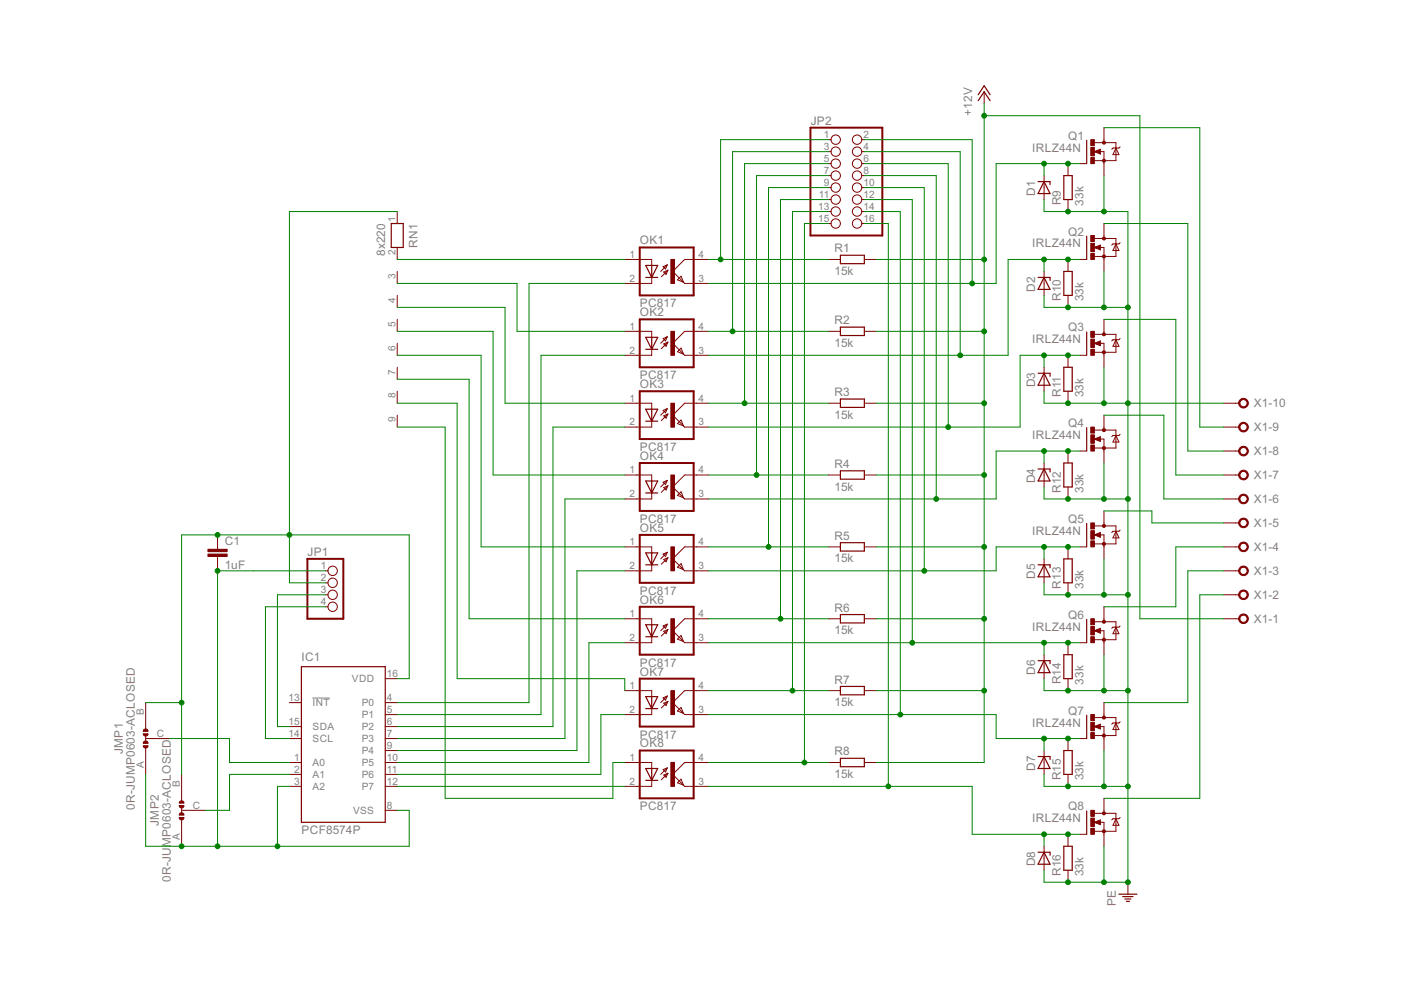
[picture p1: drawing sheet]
<svg xmlns="http://www.w3.org/2000/svg" width="297mm" height="210mm" viewBox="0 0 297 210" stroke-linecap="round" stroke-linejoin="round" font-family="sans-serif">
<path d="M66.2 148h3.7" fill="none" stroke="#808080" stroke-width=".21"/>
<g fill="none" stroke="#800000" stroke-width=".25">
<path d="M207.4 21.4l1.3-1.9 1.2 1.9M207.4 20.1l1.3-1.9 1.2 1.9M220.1 38.5h2.5v.6M221.4 38.5l1.2 2.5h-2.5zM225.6 37.2h1.7v5.1h-1.7zM230.4 29.7v5M83 47.4h2.5v5.1h-2.5zM136.9 56.3h2.5l-1.2 2.5zM136.9 58.8h2.5M138.2 56.3v2.5M178.2 54.1h5.1v1.8h-5.1zM220.1 58.8h2.5v.7"/>
<path d="M221.4 58.8l1.2 2.6h-2.5zM225.6 57.6h1.7v5h-1.7zM230.4 50.1v4.9M136.9 71.5h2.5l-1.2 2.6zM136.9 74.1h2.5M138.2 71.5v2.6M178.2 69.4h5.1v1.7h-5.1zM220.1 79.1h2.5v.7M221.4 79.1l1.2 2.6h-2.5zM225.6 77.9h1.7v5.1h-1.7zM230.4 70.4v4.9M136.9 86.8h2.5l-1.2 2.5z"/>
<path d="M136.9 89.3h2.5M138.2 86.8v2.5M178.2 84.6h5.1v1.8h-5.1zM178.2 99.8h5.1v1.8h-5.1zM220.1 99.4h2.5v.7M221.4 99.4l1.2 2.6h-2.5zM225.6 98.2h1.7v5.1h-1.7zM230.4 90.7v4.9M136.9 102h2.5l-1.2 2.5zM136.9 104.5h2.5M136.9 117.2h2.5l-1.2 2.6zM136.9 119.8h2.5"/>
<path d="M138.2 102v2.5M138.2 117.2v2.6M178.2 115.1h5.1v1.7h-5.1zM220.1 119.8h2.5v.6M221.4 119.8l1.2 2.5h-2.5zM225.6 118.5h1.7v5.1h-1.7zM230.4 111v5M136.9 132.5h2.5l-1.2 2.5zM136.9 135h2.5M138.2 132.5v2.5M178.2 130.3h5.1v1.8h-5.1zM225.6 138.8h1.7v5.1h-1.7z"/>
<path d="M230.4 131.3v5M63.9 141.4h17.8v32.9h-17.8zM136.9 147.7h2.5l-1.2 2.5zM136.9 150.2h2.5M138.2 147.7v2.5M178.2 145.5h5.1v1.8h-5.1zM220.1 140.1h2.5v.6M221.4 140.1l1.2 2.5h-2.5zM225.6 159.1h1.7v5.1h-1.7zM230.4 151.6v5M136.9 162.9h2.5l-1.2 2.6zM136.9 165.5h2.5"/>
<path d="M138.2 162.9v2.6M178.2 160.8h5.1v1.8h-5.1zM220.1 160.4h2.5v.6M221.4 160.4l1.2 2.5h-2.5zM225.6 179.4h1.7v5.1h-1.7zM230.4 171.9v5M220.1 180.7h2.5v.6M221.4 180.7l1.2 2.5h-2.5zM237.2 189.6h3.8M238 190.1h2.2M238.5 190.6h1.3M238.8 191.1h.7"/>
</g>
<g fill="none" stroke="#800000" stroke-width=".21">
<path d="M208.7 19.5v2.5M175.6 34.7h.6M175.6 32.2h.6M175.6 29.6h.6M175.6 37.2h.6M175.6 39.8h.6M182.7 34.7h.6M182.7 32.2h.6M182.7 29.6h.6M182.7 37.2h.6M182.7 39.8h.6M221.4 37.2v5.1"/>
<path d="M226.4 34.7v2.5M229 34.7h1.4M232 32.2l1.3-.6v1.1zM232.1 30.2h4.5v3.9h-4.6M233.2 32.2h.9v5M234.1 27.1v3.1M236.6 31.4l.6 1.4h-1.2zM237.5 31.1l-.3 .3h-1.2l-.3 .2M84.2 44.9v2.5M84.2 52.5v2.5M84.2 57.6v2.5M132.5 55h5.7v1.3"/>
<path d="M138.2 58.8v1.3h-5.7M140.6 56.5l.9-.3-.4 .8zM140.7 57.7l.9-.4-.4 .9zM141.5 56.2l-1.4 1.4M141.6 57.3l-1.4 1.4M144.4 58.6l.5 1.2-1.3-.5zM150.2 55h-5l-2.6 2.6 2.6 2.5h5M175.6 55h2.6M175.6 42.3h.6M175.6 44.9h.6M175.6 47.4h.6M182.7 42.3h.6"/>
<path d="M182.7 44.9h.6M182.7 47.4h.6M183.3 55h2.5M221.4 57.6v5M226.4 42.3v2.6M226.4 55v2.6M229 55h1.4M232 52.5l1.3-.5v1zM232.1 50.6h4.5v3.8h-4.6M233.2 52.5h.9v5.1M234.1 47.4v3.2M236.6 51.7l.6 1.4h-1.2z"/>
<path d="M237.5 51.5l-.3 .2h-1.2l-.3 .3M84.2 62.6v2.6M84.2 67.7v2.6M84.2 72.8v2.5M84.2 77.9v2.5M132.5 70.3h5.7v1.2M138.2 74.1v1.2h-5.7M140.6 71.8l.9-.4-.4 .9zM140.7 72.9l.9-.4-.4 .9zM141.5 71.4l-1.4 1.4M141.6 72.5l-1.4 1.4M144.4 73.8l.5 1.3-1.3-.5z"/>
<path d="M150.2 70.3h-5l-2.6 2.5 2.6 2.5h5M175.6 70.3h2.6M183.3 70.3h2.5M221.4 77.9v5.1M226.4 62.6v2.6M226.4 75.3v2.6M229 75.3h1.4M232 72.8l1.3-.5v1zM232.1 70.9h4.5v3.8h-4.6M233.2 72.8h.9v5.1M234.1 67.7v3.2M236.6 72l.6 1.4h-1.2z"/>
<path d="M237.5 71.8l-.3 .2h-1.2l-.3 .3M84.2 83v2.5M84.2 88v2.6M132.5 85.5h5.7v1.3M138.2 89.3v1.3h-5.7M140.6 87l.9-.4-.4 .9zM140.7 88.2l.9-.4-.4 .9zM141.5 86.6l-1.4 1.4M141.6 87.8l-1.4 1.4M143.6 89.8l.8-.8 .5 1.3zM144.9 90.3l.3 .3h5M150.2 85.5h-5l-2.6 2.5 2.3 2.3"/>
<path d="M175.6 85.5h2.6M183.3 85.5h2.5M221.4 98.2v5.1M226.4 83v2.5M226.4 95.6v2.6M229 95.6h1.4M232 93.1l1.3-.5v1zM232.1 91.2h4.5v3.8h-4.6M233.2 93.1h.9v5.1M234.1 88v3.2M236.6 92.3l.6 1.4h-1.2zM237.5 92.1l-.3 .2h-1.2l-.3 .3"/>
<path d="M259.5 85.5h3.3M259.5 90.6h3.3M259.5 95.6h3.3M46.1 113.4v3.1M46.1 118v3M132.5 100.7h5.7v1.3M132.5 116h5.7v1.2M138.2 104.5v1.3h-5.7M138.2 119.8v1.2h-5.7M140.6 102.2l.9-.3-.4 .8zM140.6 117.5l.9-.4-.4 .9zM140.7 103.4l.9-.4-.4 .9z"/>
<path d="M140.7 118.6l.9-.4-.4 .9zM141.5 101.9l-1.4 1.4M141.5 117.1l-1.4 1.4M141.6 103l-1.4 1.4M141.6 118.2l-1.4 1.4M144.4 104.3l.5 1.2-1.3-.5zM144.4 119.5l.5 1.3-1.3-.5zM150.2 100.7h-5l-2.6 2.6 2.6 2.5h5M150.2 116h-5l-2.6 2.5 2.6 2.5h5M175.6 100.7h2.6M175.6 116h2.6M183.3 100.7h2.5"/>
<path d="M183.3 116h2.5M221.4 118.5v5.1M226.4 103.3v2.5M226.4 116v2.5M229 116h1.4M232 113.4l1.3-.5v1zM232.1 111.5h4.5v3.8h-4.6M233.2 113.4h.9v5.1M234.1 108.3v3.2M236.6 112.6l.6 1.4h-1.2zM237.5 112.4l-.3 .2h-1.2l-.3 .3M259.5 100.7h3.3"/>
<path d="M259.5 105.8h3.3M259.5 116h3.3M259.5 110.9h3.3M69 121h.5M69 126.1h.5M69 123.6h.5M69 128.7h.5M132.5 131.2h5.7v1.3M138.2 135v1.3h-5.7M140.6 132.7l.9-.4-.4 .9zM140.7 133.9l.9-.4-.4 .9zM141.5 132.3l-1.4 1.4"/>
<path d="M141.6 133.5l-1.4 1.4M144.4 134.7l.5 1.3-1.3-.5zM150.2 131.2h-5l-2.6 2.5 2.6 2.6h5M175.6 131.2h2.6M183.3 131.2h2.5M221.4 138.8v5.1M226.4 123.6v2.5M226.4 136.3v2.5M229 136.3h1.4M232 133.7l1.3-.5v1zM232.1 131.8h4.5v3.8h-4.6M233.2 133.7h.9v5.1"/>
<path d="M234.1 128.7v3.1M236.6 133l.6 1.4h-1.2zM237.5 132.7l-.3 .3h-1.2l-.3 .2M259.5 121h3.3M259.5 131.2h3.3M259.5 126.1h3.3M30.9 156.6h5.1M30.9 149v5.8M30.9 156.1v1M30.9 158.4v5.8M61.4 156.6h2.5M61.4 154.1h2.5"/>
<path d="M61.4 149h2.5M81.7 156.6h2.5M81.7 154.1h2.5M81.7 149h2.5M81.7 143.9h2.5M81.7 151.5h2.5M81.7 159.1h2.5M132.5 146.4h5.7v1.3M138.2 150.2v1.3h-5.7M140.6 148l.9-.4-.4 .9zM140.7 149.1l.9-.4-.4 .9zM141.5 147.6l-1.4 1.4"/>
<path d="M141.6 148.7l-1.4 1.4M144.4 150l.5 1.3-1.3-.6zM150.2 146.4h-5l-2.6 2.6 2.6 2.5h5M175.6 146.4h2.6M183.3 146.4h2.5M221.4 159.1v5.1M226.4 143.9v2.5M226.4 156.6v2.5M229 156.6h1.4M232 154.1l1.3-.6v1.1zM232.1 152.1h4.5v3.9h-4.6M233.2 154.1h.9v5"/>
<path d="M234.1 149v3.1M236.6 153.3l.6 1.4h-1.2zM237.5 153l-.3 .3h-1.2l-.3 .2M38.5 171.8h5.1M38.5 164.2v5.8M38.5 171.3v1M38.5 173.6v5.8M61.4 161.7h2.5M61.4 164.2h2.5M61.4 166.7h2.5M81.7 161.7h2.5M81.7 164.2h2.5"/>
<path d="M81.7 166.7h2.5M81.7 171.8h2.5M132.5 161.7h5.7v1.2M138.2 165.5v1.2h-5.7M140.6 163.2l.9-.4-.4 .9zM140.7 164.3l.9-.4-.4 .9zM141.5 162.8l-1.4 1.4M141.6 163.9l-1.4 1.4M144.4 165.2l.5 1.3-1.3-.5zM150.2 161.7h-5l-2.6 2.5 2.6 2.5h5M175.6 161.7h2.6M183.3 161.7h2.5"/>
<path d="M221.4 179.4v5.1M226.4 164.2v2.5M226.4 176.9v2.5M229 176.9h1.4M232 174.3l1.3-.5v1.1zM232.1 172.4h4.5v3.9h-4.6M233.2 174.3h.9v5.1M234.1 169.3v3.1M236.6 173.6l.6 1.4h-1.2zM237.5 173.3l-.3 .3h-1.2l-.3 .2M226.4 184.5v2.5M239.1 187v2.6"/>
<circle cx="177.2" cy="34.7" r=".99"/>
<circle cx="177.2" cy="32.2" r=".99"/>
<circle cx="177.2" cy="37.2" r=".99"/>
<circle cx="177.2" cy="39.8" r=".99"/>
<circle cx="177.2" cy="29.6" r=".99"/>
<circle cx="181.7" cy="32.2" r=".99"/>
<circle cx="181.7" cy="34.7" r=".99"/>
<circle cx="181.7" cy="29.6" r=".99"/>
<circle cx="181.7" cy="37.2" r=".99"/>
<circle cx="181.7" cy="39.8" r=".99"/>
<circle cx="177.2" cy="42.3" r=".99"/>
<circle cx="177.2" cy="47.4" r=".99"/>
<circle cx="177.2" cy="44.9" r=".99"/>
<circle cx="181.7" cy="42.3" r=".99"/>
<circle cx="181.7" cy="47.4" r=".99"/>
<circle cx="181.7" cy="44.9" r=".99"/>
<circle cx="70.5" cy="121" r=".99"/>
<circle cx="70.5" cy="123.6" r=".99"/>
<circle cx="70.5" cy="126.1" r=".99"/>
<circle cx="70.5" cy="128.7" r=".99"/>
</g>
<path d="M171.8 27.1h15.3v22.8h-15.3zM135.6 52.5h11.5v10.1h-11.5zM135.6 67.7h11.5v10.2h-11.5zM135.6 83h11.5v10.1h-11.5zM135.6 98.2h11.5v10.1h-11.5zM65.2 118.5h7.6v12.7h-7.6zM135.6 113.4h11.5v10.2h-11.5zM135.6 128.7h11.5v10.1h-11.5zM135.6 143.9h11.5v10.2h-11.5zM135.6 159.1h11.5v10.2h-11.5z" fill="none" stroke="#800000" stroke-width=".42"/>
<g fill="#800000" stroke="#800000" stroke-width=".21">
<path d="M142.2 55h.8v5.1h-.8z"/>
<path d="M142.2 70.3h.8v5h-.8z"/>
<path d="M142.2 85.5h.8v5.1h-.8z"/>
<path d="M142.2 100.7h.8v5.1h-.8z"/>
<path d="M142.2 116h.8v5h-.8z"/>
<path d="M142.2 131.2h.8v5.1h-.8z"/>
<path d="M142.2 146.4h.8v5.1h-.8z"/>
<path d="M142.2 161.6h.8v5.1h-.8z"/>
<path d="M231.3 33.4h.7v1.3h-.7z"/>
<path d="M231.3 29.6h.7v1.3h-.7z"/>
<path d="M231.3 31.3h.7v1.7h-.7z"/>
<path d="M231.3 53.7h.7v1.3h-.7z"/>
<path d="M231.3 49.9h.7v1.3h-.7z"/>
<path d="M231.3 51.6h.7v1.8h-.7z"/>
<path d="M231.3 74.1h.7v1.2h-.7z"/>
<path d="M231.3 70.3h.7v1.2h-.7z"/>
<path d="M231.3 71.9h.7v1.8h-.7z"/>
<path d="M231.3 94.4h.7v1.2h-.7z"/>
<path d="M231.3 90.6h.7v1.2h-.7z"/>
<path d="M231.3 92.2h.7v1.8h-.7z"/>
<path d="M231.3 114.7h.7v1.3h-.7z"/>
<path d="M231.3 110.9h.7v1.2h-.7z"/>
<path d="M231.3 112.5h.7v1.8h-.7z"/>
<path d="M231.3 135h.7v1.3h-.7z"/>
<path d="M231.3 131.2h.7v1.3h-.7z"/>
<path d="M231.3 132.8h.7v1.8h-.7z"/>
<path d="M231.3 155.3h.7v1.3h-.7z"/>
<path d="M231.3 151.5h.7v1.3h-.7z"/>
<path d="M231.3 153.2h.7v1.7h-.7z"/>
<path d="M231.3 175.6h.7v1.3h-.7z"/>
<path d="M231.3 171.8h.7v1.3h-.7z"/>
<path d="M231.3 173.5h.7v1.7h-.7z"/>
<path d="M44.1 117.5h4.1v.5h-4.1z"/>
<path d="M44.1 116.5h4.1v.5h-4.1z"/>
</g>
<g fill="#800000" stroke="#800000" stroke-width=".21">
<path d="M263 130.4a1.03 1.03 0 0 1 1.6 .3 1.03 1.03 0 0 1-.7 1.5 1.03 1.03 0 0 1-1.3-1h.3a.78 .78 0 0 1 1-.7 .78 .78 0 0 1 .3 1.2 .78 .78 0 0 1-1.3-.3v-.2h-.3z" fill-rule="evenodd"/>
<path d="M263 125.3a1.03 1.03 0 0 1 1.6 .4 1.03 1.03 0 0 1-.7 1.4 1.03 1.03 0 0 1-1.3-1h.3a.78 .78 0 0 1 1-.7 .78 .78 0 0 1 .3 1.3 .78 .78 0 0 1-1.3-.4v-.2h-.3z" fill-rule="evenodd"/>
<path d="M263 120.2a1.03 1.03 0 0 1 1.6 .4 1.03 1.03 0 0 1-.7 1.4 1.03 1.03 0 0 1-1.3-1h.3a.78 .78 0 0 1 1-.7 .78 .78 0 0 1 .3 1.3 .78 .78 0 0 1-1.3-.3v-.3h-.3z" fill-rule="evenodd"/>
<path d="M263 115.1a1.03 1.03 0 0 1 1.6 .4 1.03 1.03 0 0 1-.7 1.4 1.03 1.03 0 0 1-1.3-.9h.3a.78 .78 0 0 1 1-.8 .78 .78 0 0 1 .3 1.3 .78 .78 0 0 1-1.3-.3v-.2h-.3z" fill-rule="evenodd"/>
<path d="M263 110.1a1.03 1.03 0 0 1 1.6 .3 1.03 1.03 0 0 1-.7 1.5 1.03 1.03 0 0 1-1.3-1h.3a.78 .78 0 0 1 1-.8 .78 .78 0 0 1 .3 1.3 .78 .78 0 0 1-1.3-.3v-.2h-.3z" fill-rule="evenodd"/>
<path d="M263 105a1.03 1.03 0 0 1 1.6 .3 1.03 1.03 0 0 1-.7 1.5 1.03 1.03 0 0 1-1.3-1h.3a.78 .78 0 0 1 1-.7 .78 .78 0 0 1 .3 1.2 .78 .78 0 0 1-1.3-.3v-.2h-.3z" fill-rule="evenodd"/>
<path d="M263 99.9a1.02 1.02 0 0 1 1.6 .4 1.02 1.02 0 0 1-.7 1.4 1.02 1.02 0 0 1-1.3-1h.3a.78 .78 0 0 1 1-.7 .78 .78 0 0 1 .3 1.3 .78 .78 0 0 1-1.3-.4v-.2h-.3z" fill-rule="evenodd"/>
<path d="M263 94.8a1.02 1.02 0 0 1 1.6 .4 1.02 1.02 0 0 1-.7 1.4 1.02 1.02 0 0 1-1.3-1h.3a.78 .78 0 0 1 1-.7 .78 .78 0 0 1 .3 1.3 .78 .78 0 0 1-1.3-.3v-.3h-.3z" fill-rule="evenodd"/>
<path d="M263 89.8a1.02 1.02 0 0 1 1.6 .3 1.02 1.02 0 0 1-.7 1.5 1.02 1.02 0 0 1-1.3-1h.3a.78 .78 0 0 1 1-.8 .78 .78 0 0 1 .3 1.3 .78 .78 0 0 1-1.3-.3v-.2h-.3z" fill-rule="evenodd"/>
<path d="M263 84.7a1.03 1.03 0 0 1 1.6 .3 1.03 1.03 0 0 1-.7 1.5 1.03 1.03 0 0 1-1.3-1h.3a.78 .78 0 0 1 1-.8 .78 .78 0 0 1 .3 1.3 .78 .78 0 0 1-1.3-.3v-.2h-.3z" fill-rule="evenodd"/>
<path d="M233.8 91h.5v.4h-.5z" fill-rule="evenodd"/>
<path d="M30.5 154.7l.6-.1 .3 .5h-1z" fill-rule="evenodd"/>
<path d="M30.5 157.2l.6-.1 .3 .5h-1z" fill-rule="evenodd"/>
<path d="M30.4 155.6h1a.51 .51 0 0 1-.5 .5 .51 .51 0 0 1-.5-.5z" fill-rule="evenodd"/>
<path d="M30.4 158.1h1a.51 .51 0 0 1-.5 .5 .51 .51 0 0 1-.5-.5z" fill-rule="evenodd"/>
<path d="M38.2 169.9l.5-.1 .3 .5h-1z" fill-rule="evenodd"/>
<path d="M38.2 172.4l.5-.1 .3 .5h-1z" fill-rule="evenodd"/>
<path d="M38 170.8h1a.51 .51 0 0 1-.5 .5 .51 .51 0 0 1-.5-.5z" fill-rule="evenodd"/>
<path d="M38 173.3h1a.51 .51 0 0 1-.5 .6 .51 .51 0 0 1-.5-.6z" fill-rule="evenodd"/>
<circle cx="234.1" cy="34.1" r=".33"/>
<circle cx="234.1" cy="30.3" r=".33"/>
<circle cx="234.1" cy="54.4" r=".33"/>
<circle cx="234.1" cy="50.6" r=".33"/>
<circle cx="234.1" cy="74.7" r=".33"/>
<circle cx="234.1" cy="70.9" r=".33"/>
<circle cx="234.1" cy="95" r=".33"/>
<circle cx="234.1" cy="115.3" r=".33"/>
<circle cx="234.1" cy="111.5" r=".33"/>
<circle cx="234.1" cy="135.6" r=".33"/>
<circle cx="234.1" cy="131.8" r=".33"/>
<circle cx="234.1" cy="156" r=".33"/>
<circle cx="234.1" cy="152.1" r=".33"/>
<circle cx="234.1" cy="176.3" r=".33"/>
<circle cx="234.1" cy="172.5" r=".33"/>
</g>
<path d="M233.2 31.9l-.9 .3 .9 .2v-.2h-.3M233.2 52.2l-.9 .3 .9 .2v-.2h-.3M233.2 72.5l-.9 .3 .9 .2v-.2h-.3M233.2 92.8l-.9 .3 .9 .2v-.2h-.3M233.2 113.2l-.9 .2 .9 .3v-.3h-.3M233.2 133.5l-.9 .2 .9 .3v-.3h-.3M233.2 153.8l-.9 .3 .9 .2v-.2h-.3M233.2 174.1l-.9 .2 .9 .3v-.3h-.3" fill="none" stroke="#800000" stroke-width=".32"/>
<g fill="none" stroke="#008000" stroke-width=".21">
<path d="M175.6 29.6h-22.8v25.4M175.6 32.2h-20.3v38.1M175.6 34.7h-17.7v50.8M175.6 37.2h-15.2v63.5M175.6 39.8h-12.7v76.2M183.3 29.6h22.8v30.5M183.3 32.2h20.3v43.1M183.3 34.7h17.7v55.9M183.3 37.2h15.2v68.6M183.3 39.8h12.7v81.2M208.7 22v139.7h-22.9M208.7 24.5h33v106.7h17.8"/>
<path d="M221.4 34.7v2.5M229 34.7h-17.8v25.4h-61M234.1 27.1h20.3v63.5h5.1M234.1 37.2v7.7M84.2 55h48.3M84.2 44.9h-22.8v78.7h7.6M150.2 55h25.4M175.6 42.3h-10.1v88.9M175.6 44.9h-7.6v101.5M175.6 47.4h-5v114.3M183.3 42.3h10.1v94M183.3 44.9h7.6v106.6"/>
<path d="M183.3 47.4h5v119.3M185.8 55h22.9M221.4 42.3v2.6h17.7v142.1h-17.7v-2.5M221.4 55v2.6M229 55h-15.3v20.3h-63.5M234.1 47.4h17.7v48.2h7.7M234.1 57.6v7.6M84.2 75.3h17.8v40.7h30.5M84.2 60.1h25.4v10.2h22.9M84.2 70.3h20.3v30.4h28M84.2 65.2h22.9v20.3h25.4M132.5 75.3h-17.8v76.2h-30.5"/>
<path d="M132.5 60.1h-20.3v88.9h-28M150.2 70.3h25.4M185.8 70.3h22.9M221.4 62.6v2.6h17.7M221.4 75.3v2.6M229 75.3h-12.7v15.3h-66.1M234.1 67.7h15.2v33h10.2M234.1 77.9v7.6M84.2 90.6h10.2v78.7h35.5v-7.6h2.6M84.2 85.5h12.7v58.4h35.6v2.5M84.2 80.4h15.3v50.8h33M132.5 90.6h-15.3v63.5h-33"/>
<path d="M150.2 85.5h25.4M185.8 85.5h22.9M221.4 83v2.5h38.1M221.4 95.6v2.6M229 95.6h-17.8v10.2h-61M234.1 88h12.7v17.8h12.7M234.1 98.2v7.6M132.5 105.8h-12.7v50.8h-35.6M150.2 100.7h25.4M150.2 116h25.4M185.8 100.7h22.9M185.8 116h22.9"/>
<path d="M221.4 103.3v2.5h17.7M221.4 116v2.5M229 116h-17.8v5h-61M234.1 108.3h10.1v2.6h15.3M234.1 118.5v7.6M259.5 116h-10.2v12.7h-15.2M69 121h-22.9v58.4M69 128.7h-12.7v27.9h5.1M69 126.1h-10.2v28h2.6M132.5 136.3h-7.6v25.4h-40.7M132.5 121h-10.2v38.1h-38.1M150.2 136.3h78.8"/>
<path d="M150.2 131.2h25.4M185.8 131.2h22.9M221.4 123.6v2.5h17.7M221.4 136.3v2.5M234.1 138.8v7.6M259.5 126.1h-5.1v43.2h-20.3M259.5 121h-7.7v28h-17.7M30.9 149h7.6M36 156.6h12.7v5.1h12.7M84.2 143.9h2.6v-30.5h-48.3v50.8M132.5 151.5h-5.1v12.7h-43.2M150.2 151.5h61v5.1h17.8"/>
<path d="M150.2 146.4h25.4M185.8 146.4h22.9M221.4 143.9v2.5h17.7M221.4 156.6v2.5M234.1 159.1v7.6M30.9 164.2v15.2h55.9v-7.6h-2.6M61.4 166.7h-2.6v12.7M61.4 164.2h-12.7v7.6h-5.1M84.2 166.7h48.3M150.2 166.7h55.9v10.2h22.9M150.2 161.7h25.4M221.4 164.2v2.5h17.7"/>
<path d="M221.4 176.9v2.5M234.1 179.4v7.6"/>
</g>
<g fill="#008000" stroke="#008000" stroke-width=".21">
<circle cx="152.8" cy="55" r=".51"/>
<circle cx="155.3" cy="70.3" r=".51"/>
<circle cx="157.9" cy="85.5" r=".51"/>
<circle cx="160.4" cy="100.7" r=".51"/>
<circle cx="162.9" cy="116" r=".51"/>
<circle cx="165.5" cy="131.2" r=".51"/>
<circle cx="168" cy="146.4" r=".51"/>
<circle cx="170.6" cy="161.7" r=".51"/>
<circle cx="226.4" cy="34.7" r=".51"/>
<circle cx="221.4" cy="34.7" r=".51"/>
<circle cx="206.1" cy="60.1" r=".51"/>
<circle cx="226.4" cy="55" r=".51"/>
<circle cx="221.4" cy="55" r=".51"/>
<circle cx="203.6" cy="75.3" r=".51"/>
<circle cx="226.4" cy="75.3" r=".51"/>
<circle cx="221.4" cy="75.3" r=".51"/>
<circle cx="201" cy="90.6" r=".51"/>
<circle cx="226.4" cy="95.6" r=".51"/>
<circle cx="221.4" cy="95.6" r=".51"/>
<circle cx="198.5" cy="105.8" r=".51"/>
<circle cx="226.4" cy="116" r=".51"/>
<circle cx="221.4" cy="116" r=".51"/>
<circle cx="196" cy="121" r=".51"/>
<circle cx="226.4" cy="136.3" r=".51"/>
<circle cx="221.4" cy="136.3" r=".51"/>
<circle cx="193.4" cy="136.3" r=".51"/>
<circle cx="226.4" cy="156.6" r=".51"/>
<circle cx="221.4" cy="156.6" r=".51"/>
<circle cx="190.9" cy="151.5" r=".51"/>
<circle cx="226.4" cy="176.9" r=".51"/>
<circle cx="221.4" cy="176.9" r=".51"/>
<circle cx="188.3" cy="166.7" r=".51"/>
<circle cx="208.7" cy="146.4" r=".51"/>
<circle cx="208.7" cy="131.2" r=".51"/>
<circle cx="208.7" cy="116" r=".51"/>
<circle cx="208.7" cy="100.7" r=".51"/>
<circle cx="208.7" cy="85.5" r=".51"/>
<circle cx="208.7" cy="70.3" r=".51"/>
<circle cx="208.7" cy="55" r=".51"/>
<circle cx="208.7" cy="24.5" r=".51"/>
<circle cx="226.4" cy="85.5" r=".51"/>
<circle cx="226.4" cy="166.7" r=".51"/>
<circle cx="226.4" cy="146.4" r=".51"/>
<circle cx="226.4" cy="126.1" r=".51"/>
<circle cx="226.4" cy="105.8" r=".51"/>
<circle cx="226.4" cy="65.2" r=".51"/>
<circle cx="226.4" cy="44.9" r=".51"/>
<circle cx="234.1" cy="44.9" r=".51"/>
<circle cx="226.4" cy="187" r=".51"/>
<circle cx="234.1" cy="187" r=".51"/>
<circle cx="234.1" cy="65.2" r=".51"/>
<circle cx="239.1" cy="65.2" r=".51"/>
<circle cx="234.1" cy="105.8" r=".51"/>
<circle cx="239.1" cy="105.8" r=".51"/>
<circle cx="234.1" cy="126.1" r=".51"/>
<circle cx="239.1" cy="126.1" r=".51"/>
<circle cx="234.1" cy="146.4" r=".51"/>
<circle cx="239.1" cy="146.4" r=".51"/>
<circle cx="234.1" cy="166.7" r=".51"/>
<circle cx="239.1" cy="166.7" r=".51"/>
<circle cx="234.1" cy="85.5" r=".51"/>
<circle cx="239.1" cy="85.5" r=".51"/>
<circle cx="239.1" cy="187" r=".51"/>
<circle cx="61.4" cy="113.4" r=".51"/>
<circle cx="46.1" cy="113.4" r=".51"/>
<circle cx="38.5" cy="149" r=".51"/>
<circle cx="58.8" cy="179.4" r=".51"/>
<circle cx="38.5" cy="179.4" r=".51"/>
<circle cx="46.1" cy="121" r=".51"/>
<circle cx="46.1" cy="179.4" r=".51"/>
</g>
<g font-size="2.8" fill="#808080">
<text x="171.9" y="26.4">JP2</text>
<text x="206.1" y="24.5" transform="rotate(-90 206.1 24.5)">+12V</text>
<text x="226.5" y="29.6">Q1</text>
<text x="218.9" y="32.2">IRLZ44N</text>
<text x="219.5" y="41.5" transform="rotate(-90 219.5 41.5)">D1</text>
<text x="224.9" y="43.5" transform="rotate(-90 224.9 43.5)">R9</text>
<text x="229.7" y="43.6" transform="rotate(-90 229.7 43.6)">33k</text>
<text x="88.5" y="52.5" transform="rotate(-90 88.5 52.5)">RN1</text>
<text x="135.7" y="51.8">OK1</text>
<text x="177" y="53.5">R1</text>
<text x="218.9" y="52.5">IRLZ44N</text>
<text x="226.5" y="49.9">Q2</text>
<text x="81.7" y="54.2" transform="rotate(-90 81.7 54.2)">8x220</text>
<text x="176.9" y="58.3">15k</text>
<text x="135.7" y="65.2">PC817</text>
<text x="219.5" y="61.8" transform="rotate(-90 219.5 61.8)">D2</text>
<text x="224.9" y="63.9" transform="rotate(-90 224.9 63.9)">R10</text>
<text x="229.7" y="63.9" transform="rotate(-90 229.7 63.9)">33k</text>
<text x="135.7" y="67.1">OK2</text>
<text x="177" y="68.7">R2</text>
<text x="226.5" y="70.2">Q3</text>
<text x="176.9" y="73.5">15k</text>
<text x="218.9" y="72.8">IRLZ44N</text>
<text x="135.7" y="80.4">PC817</text>
<text x="135.7" y="82.3">OK3</text>
<text x="177" y="84">R3</text>
<text x="219.5" y="82.1" transform="rotate(-90 219.5 82.1)">D3</text>
<text x="176.9" y="88.8">15k</text>
<text x="224.9" y="84.2" transform="rotate(-90 224.9 84.2)">R11</text>
<text x="229.7" y="84.2" transform="rotate(-90 229.7 84.2)">33k</text>
<text x="265.8" y="86.4">X1-10</text>
<text x="135.7" y="95.6">PC817</text>
<text x="218.9" y="93.1">IRLZ44N</text>
<text x="226.5" y="90.6">Q4</text>
<text x="265.8" y="91.5">X1-9</text>
<text x="135.7" y="97.5">OK4</text>
<text x="177" y="99.2">R4</text>
<text x="265.8" y="101.6">X1-7</text>
<text x="265.8" y="96.5">X1-8</text>
<text x="176.9" y="104">15k</text>
<text x="219.5" y="102.5" transform="rotate(-90 219.5 102.5)">D4</text>
<text x="224.9" y="104.5" transform="rotate(-90 224.9 104.5)">R12</text>
<text x="229.7" y="104.5" transform="rotate(-90 229.7 104.5)">33k</text>
<text x="265.8" y="106.7">X1-6</text>
<text x="135.7" y="110.9">PC817</text>
<text x="135.7" y="112.8">OK5</text>
<text x="218.9" y="113.4">IRLZ44N</text>
<text x="226.5" y="110.9">Q5</text>
<text x="265.8" y="111.8">X1-5</text>
<text x="47.7" y="115.6">C1</text>
<text x="65.2" y="117.9">JP1</text>
<text x="176.9" y="119.3">15k</text>
<text x="177" y="114.5">R5</text>
<text x="265.8" y="116.8">X1-4</text>
<text x="47.6" y="120.7">1uF</text>
<text x="219.5" y="122.8" transform="rotate(-90 219.5 122.8)">D5</text>
<text x="224.9" y="124.8" transform="rotate(-90 224.9 124.8)">R13</text>
<text x="229.7" y="124.8" transform="rotate(-90 229.7 124.8)">33k</text>
<text x="265.8" y="121.9">X1-3</text>
<text x="135.7" y="126.1">PC817</text>
<text x="135.7" y="128">OK6</text>
<text x="177" y="129.7">R6</text>
<text x="226.5" y="131.2">Q6</text>
<text x="265.8" y="127">X1-2</text>
<text x="176.9" y="134.5">15k</text>
<text x="218.9" y="133.7">IRLZ44N</text>
<text x="265.8" y="132.1">X1-1</text>
<text x="63.9" y="140.1">IC1</text>
<text x="135.7" y="141.3">PC817</text>
<text x="135.7" y="143.3">OK7</text>
<text x="219.5" y="143.1" transform="rotate(-90 219.5 143.1)">D6</text>
<text x="176.9" y="149.7">15k</text>
<text x="177" y="144.9">R7</text>
<text x="224.9" y="145.1" transform="rotate(-90 224.9 145.1)">R14</text>
<text x="229.7" y="145.2" transform="rotate(-90 229.7 145.2)">33k</text>
<text x="218.9" y="154">IRLZ44N</text>
<text x="226.5" y="151.5">Q7</text>
<text x="26.1" y="159.9" transform="rotate(-90 26.1 159.9)">JMP1</text>
<text x="135.7" y="156.6">PC817</text>
<text x="135.7" y="158.5">OK8</text>
<text x="177" y="160.2">R8</text>
<text x="176.9" y="165">15k</text>
<text x="219.5" y="163.4" transform="rotate(-90 219.5 163.4)">D7</text>
<text x="224.9" y="165.4" transform="rotate(-90 224.9 165.4)">R15</text>
<text x="229.7" y="165.5" transform="rotate(-90 229.7 165.5)">33k</text>
<text x="28.6" y="171.7" transform="rotate(-90 28.6 171.7)">0R-JUMP0603-ACLOSED</text>
<text x="135.7" y="171.8">PC817</text>
<text x="226.5" y="171.8">Q8</text>
<text x="33.7" y="175.1" transform="rotate(-90 33.7 175.1)">JMP2</text>
<text x="63.9" y="176.9">PCF8574P</text>
<text x="218.9" y="174.4">IRLZ44N</text>
<text x="219.5" y="183.7" transform="rotate(-90 219.5 183.7)">D8</text>
<text x="224.9" y="185.7" transform="rotate(-90 224.9 185.7)">R16</text>
<text x="229.7" y="185.8" transform="rotate(-90 229.7 185.8)">33k</text>
<text x="36.2" y="186.9" transform="rotate(-90 36.2 186.9)">0R-JUMP0603-ACLOSED</text>
<text x="236.6" y="192.1" transform="rotate(-90 236.6 192.1)">PE</text>
</g>
<g font-size="2.4" fill="#808080">
<text x="174.7" y="29.3">1</text>
<text x="183.1" y="29.3">2</text>
<text x="174.7" y="31.8">3</text>
<text x="174.7" y="34.3">5</text>
<text x="183.1" y="31.8">4</text>
<text x="183.1" y="34.3">6</text>
<text x="173.6" y="42">11</text>
<text x="174.7" y="36.9">7</text>
<text x="174.7" y="39.4">9</text>
<text x="183.1" y="36.9">8</text>
<text x="183.1" y="39.4">10</text>
<text x="183.1" y="42">12</text>
<text x="83.9" y="47" transform="rotate(-90 83.9 47)">1</text>
<text x="173.5" y="44.5">13</text>
<text x="173.5" y="47">15</text>
<text x="183.1" y="44.5">14</text>
<text x="183.1" y="47">16</text>
<text x="83.9" y="59.1" transform="rotate(-90 83.9 59.1)">3</text>
<text x="83.9" y="54" transform="rotate(-90 83.9 54)">2</text>
<text x="133.5" y="54.7">1</text>
<text x="133.5" y="59.7">2</text>
<text x="148.1" y="59.7">3</text>
<text x="148.1" y="54.7">4</text>
<text x="83.9" y="64.2" transform="rotate(-90 83.9 64.2)">4</text>
<text x="83.9" y="69.2" transform="rotate(-90 83.9 69.2)">5</text>
<text x="133.5" y="69.9">1</text>
<text x="148.1" y="69.9">4</text>
<text x="83.9" y="74.3" transform="rotate(-90 83.9 74.3)">6</text>
<text x="133.5" y="75">2</text>
<text x="148.1" y="75">3</text>
<text x="83.9" y="79.4" transform="rotate(-90 83.9 79.4)">7</text>
<text x="83.9" y="89.6" transform="rotate(-90 83.9 89.6)">9</text>
<text x="83.9" y="84.5" transform="rotate(-90 83.9 84.5)">8</text>
<text x="133.5" y="85.1">1</text>
<text x="148.1" y="85.1">4</text>
<text x="133.5" y="90.2">2</text>
<text x="148.1" y="90.2">3</text>
<text x="133.5" y="100.4">1</text>
<text x="148.1" y="100.4">4</text>
<text x="133.5" y="105.4">2</text>
<text x="148.1" y="105.4">3</text>
<text x="133.5" y="115.6">1</text>
<text x="148.1" y="115.6">4</text>
<text x="68" y="120.7">1</text>
<text x="68" y="123.2">2</text>
<text x="68" y="125.8">3</text>
<text x="133.5" y="120.7">2</text>
<text x="148.1" y="120.7">3</text>
<text x="68" y="128.3">4</text>
<text x="133.5" y="130.8">1</text>
<text x="148.1" y="130.8">4</text>
<text x="133.5" y="135.9">2</text>
<text x="148.1" y="135.9">3</text>
<text x="82" y="143.5">16</text>
<text x="61.2" y="148.6">13</text>
<text x="66.3" y="149.7">INT</text>
<text x="74.6" y="144.6">VDD</text>
<text x="76.7" y="149.7">P0</text>
<text x="82" y="148.6">4</text>
<text x="133.5" y="146.1">1</text>
<text x="148.1" y="146.1">4</text>
<text x="30.5" y="151.7" transform="rotate(-90 30.5 151.7)">B</text>
<text x="61.2" y="153.7">15</text>
<text x="66.3" y="154.8">SDA</text>
<text x="76.7" y="152.3">P1</text>
<text x="76.7" y="154.8">P2</text>
<text x="82" y="151.1">5</text>
<text x="82" y="153.7">6</text>
<text x="133.5" y="151.1">2</text>
<text x="148.1" y="151.1">3</text>
<text x="33.3" y="156.2">C</text>
<text x="61.2" y="156.2">14</text>
<text x="62.4" y="161.3">1</text>
<text x="66.3" y="157.3">SCL</text>
<text x="76.7" y="157.3">P3</text>
<text x="76.7" y="159.9">P4</text>
<text x="82" y="156.2">7</text>
<text x="82" y="158.8">9</text>
<text x="82" y="161.3">10</text>
<text x="133.5" y="161.3">1</text>
<text x="148.1" y="161.3">4</text>
<text x="30.5" y="162.9" transform="rotate(-90 30.5 162.9)">A</text>
<text x="38.1" y="166.9" transform="rotate(-90 38.1 166.9)">B</text>
<text x="62.4" y="163.8">2</text>
<text x="62.4" y="166.4">3</text>
<text x="66.3" y="162.4">A0</text>
<text x="66.3" y="165">A1</text>
<text x="66.3" y="167.5">A2</text>
<text x="76.7" y="162.4">P5</text>
<text x="76.7" y="165">P6</text>
<text x="76.7" y="167.5">P7</text>
<text x="82" y="163.8">11</text>
<text x="82" y="166.4">12</text>
<text x="133.5" y="166.4">2</text>
<text x="148.1" y="166.4">3</text>
<text x="40.9" y="171.5">C</text>
<text x="74.9" y="172.6">VSS</text>
<text x="82" y="171.5">8</text>
<text x="38.1" y="178.2" transform="rotate(-90 38.1 178.2)">A</text>
</g>
</svg>
